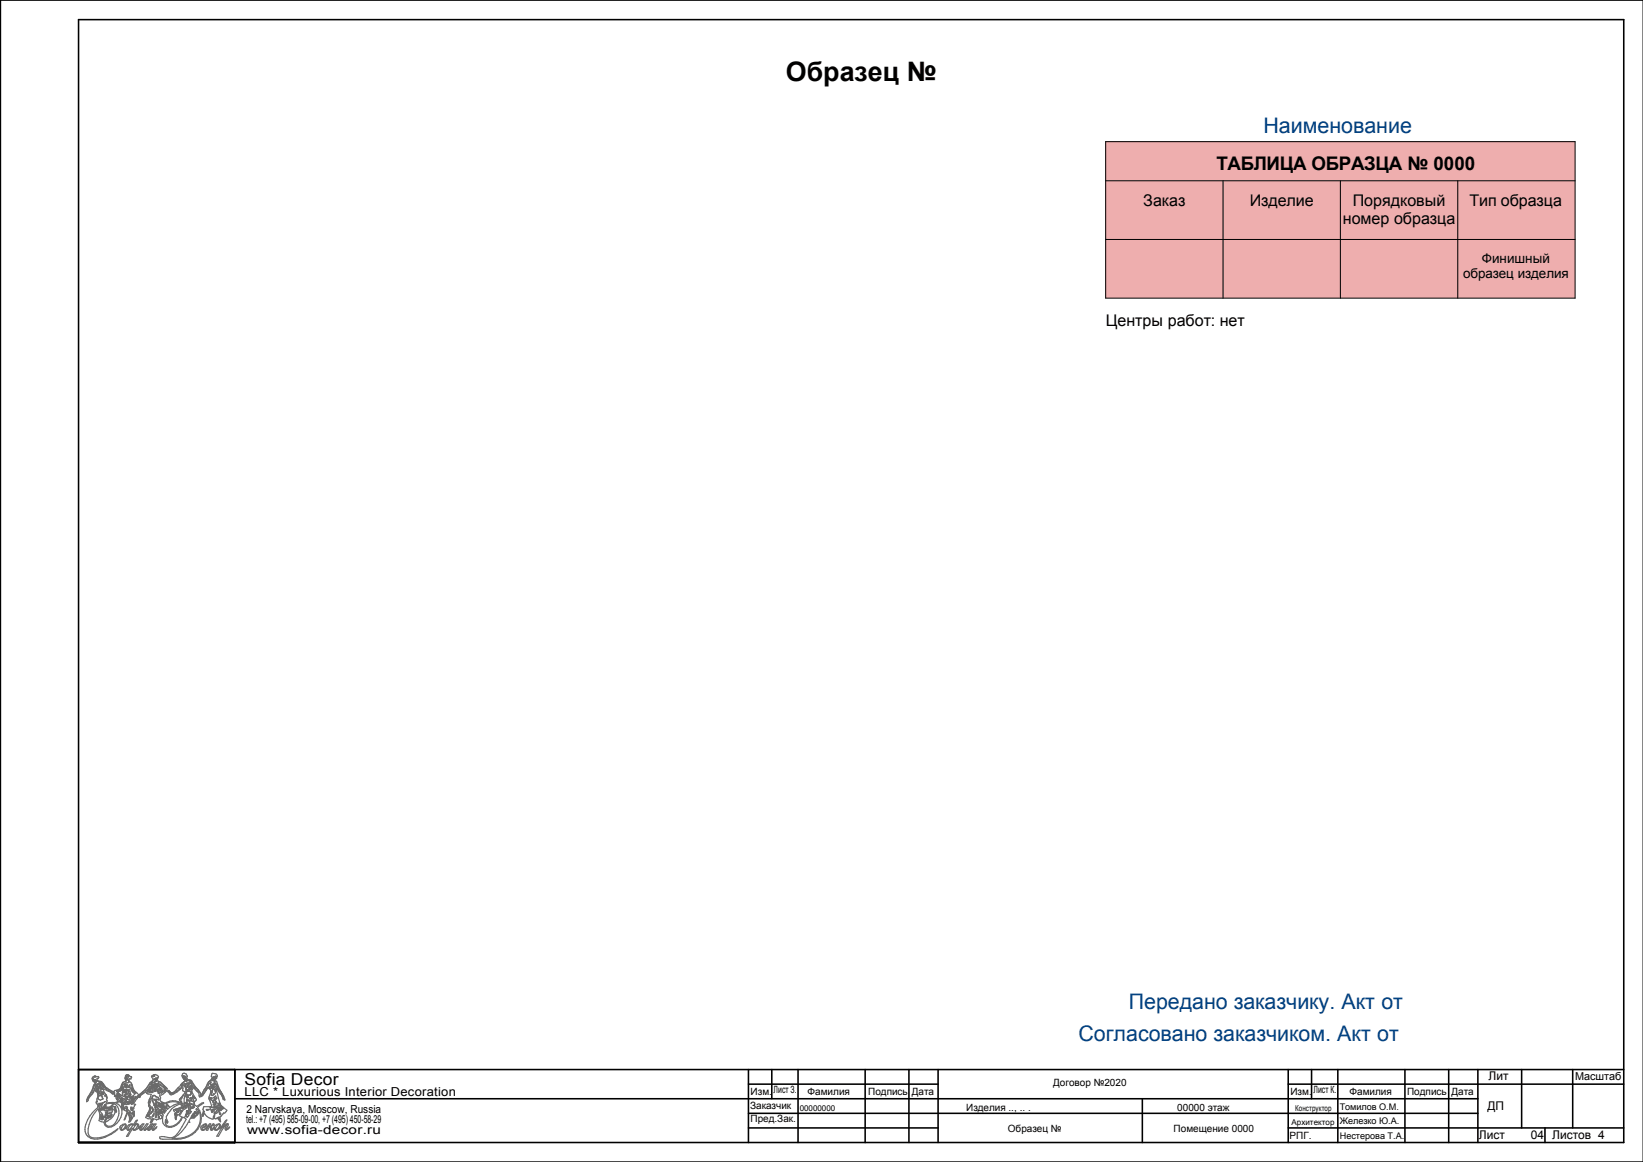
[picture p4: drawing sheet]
<svg xmlns="http://www.w3.org/2000/svg" width="420mm" height="297mm" viewBox="0 0 420 297" stroke-linecap="round" stroke-linejoin="round" font-family="sans-serif">
<g fill="none" stroke="#000" stroke-width=".4">
<path d="M20.1 5h395v287h-395zM420 0h-419.9v297h419.9M60 273.4v18.6M191.3 273.4v18.6M191.3 277.1h48.5M197.3 273.4v7.4M204 273.4v18.6M221.2 273.4v18.6M232.3 273.4v18.6M239.8 273.4v18.6M329.3 277.1h85.8M329.3 273.4v18.6"/>
<path d="M335.3 273.4v7.4M342 273.4v18.6M359.1 273.4v18.6M370.3 273.4v18.6M377.8 273.4v18.6M389 273.4v14.9M402 273.4v14.9M415.1 273.4h-395M60 280.8h317.8M191.3 288.3h48.5M292 280.8v11.2M329.3 288.3h85.8"/>
<path d="M377.8 284.6h-186.5M394.9 288.3v3.7"/>
</g>
<g fill="none" stroke="#6a6a6a" stroke-width=".3">
<path d="M23.7 275.7l.2 .1-.2 .1zM23.8 276.1l.6-.2v.4l-.2 .2zM24.2 275.2h-.3h.2l.1-.1a.8 .8 0 0 0-.6 .9 .8 .8 0 0 0 .9 .6l-.1 .3a2.19 2.19 0 0 0-.8 1.7l-1.1 1.8 1-1.4 .6-1.6 .3 .5a5.2 5.2 0 0 1-1.6 2.4l-.4 .6 .1-.5-.2 .3-.1 .9 .3-.3a2.19 2.19 0 0 1 1-1.6l.8-1.4 .1 .6 .5 .3 .1 .6-.3 1.8M24.2 275.2h.3l-.3-.1 .2-.1 .4 .3 .4-.2-.1 .6-.3-.1v.4l.3 .3a1.66 1.66 0 0 1 1.8 1.4l1.8 1.3h.4l1.7-.8-.9 .7 .6-.1M24.2 275.2l.2 .1M24.3 277.3h.5l.3-.3 .1 .2 .7 1.4-.2 .1-.5-.9v.2l-.5-.7 .6 1.5-.4 .2v-.7l-.1 .6-.3-1.2 .2 .7 .1-.3 .2 .2zM24.6 276.2l.9 .3a1.41 1.41 0 0 1-1.3 .7l.4-.5zM25.2 279.2l-.1 .1zM25.2 277l.2 .2v-.3h.1l.1-.1 .3 .5-.3-.3 .5 1.1-.2-.1 .1 .3 .3 .1-.1 .1zM25.2 279.1l.8 .2h.3l-.5-.2h.4l.3 .3h-.5l.5 .3-.1 .1-1-.3 .7 .4-.2-.1v.2h-.3l.6 .4-.1 .2 .3 .3-.7 .3-.7-.4 .2-.6 .4-.2-.4 .1-.1-.4 .3-.4zM25.8 276.8l.8 1.2-.2 .1zM28.2 279.1l-1.6-.7a1.2 1.2 0 0 0 .6 1.5l.1 .5-.3-.6-.3 .3 .3-.3 .2 .5"/>
<path d="M28.2 279.1l-1-.7-1.4-1.9 .5 .6a4.7 4.7 0 0 0 2.4 1.9l.5 .3M28.2 279.1l.6 .4 .4-.2M28.2 279.1l.7 .6 .4-.4v.9l.4 .2 .1 .7 .5 .4-.8 .3-2.3 .1 .2-1.3-.2-.3M29.2 279.3h.1M29.4 280l.2-.1v.3l-.2-.1zM29.7 278.8l.1 .1M29.8 278.9l.7 .9-.5-.4a2.72 2.72 0 0 0 4.3 .9l-.7 .4-.4-.2 .7-.2M29.8 278.8l.4 .5M30 279.7h.1M30 279.7l.2 .5-.3-.3 .1 .5-.2-.3 .8 1.3 .5-.1-.8-1M30 279.6l-.1-.1 1.1 1.4M30.1 279.3l.8 .6"/>
<path d="M30.1 279.3a2.69 2.69 0 0 0 2.3 1l-.2-.3-.5 .1 .3-.5 .1 .2 .2-.2 .5 .4 .2-.1 .2 .2-.1 .2-.1-.1-.5 .2 1.4-.1M30.2 279.3l-.1-.2 1-.5 .3-.3 .1 .5-.2 .6 .1 .3-.1 .3-.4-.1M30.5 278.8v.1M31.1 277.4l.2 .4-.2 .1zM31.3 277.3l.4 .8-.2 .1-.2-.1zM31.4 278l.1 .1zM31.4 279l.2 .3h-.3zM31.6 278.5l.3 .8-.3-.1zM31.7 278.7v.1M31.8 277.2l.2 .7-.2-.1zM31.9 278.6h.3v-.2l.2 .4 .1-.4 .5 1.2h-.6v-.4l-.4-.6 .4 .8-.3-.1zM32 277.2h.3v.4l.2-.4-.2 .9z"/>
<path d="M32.1 275.1l.3 .1zM32.2 275.6l-.2-.1 .1-.1h.4l-.2 .1 .1 .2 .3-.1-.6 .4 .1-.4M32.4 274.7h.3l.1 .6zM32.7 274.7l-.6 .2-.2 .7 .2 .4 .2 .1-.5 .4 .5-.2 .4-.5 .3 .9-1 .1-.6 .4-.1-.1 .2-.5-.7 1.5 .2-.2a.44 .44 0 0 1-.2 .7l.1 .1-.5 .2M32.7 278.5l.2 .6zM32.7 274.7l.9 .6-.1 .5-.3-.1-.2 .2 .1 .5a1.93 1.93 0 0 1 .9 1.8l1.4 1.6a3.9 3.9 0 0 0 2-1.6l1-1.5 .5-.4M33.1 279.5l.2 .3zM33.1 277.3l-.2 .5 .2 .1-.4 .1zM33.4 278.1l.4 .9 .7 .6-1 .7-.3-1.9zM33.5 277.1l.4 .9a1.45 1.45 0 0 0 .9 1.4h-.4l-.6-.6-.3-.8zM38.2 277.1h.2l-.1 .6-.6 1h-.4l-.7 .7-.4 .1-.4 .6-.1-.2 1.5-1.3zM38.4 278.1l-.2 .7-.6 .3z"/>
<path d="M38.4 277.7l-.6 1zM38.6 276.8l.3 .4 .1 .4 .1 1.6-.4 .1 .2-2-.1 .2zM38.8 277.5l-.5 1.8-.2-.1zM38.8 276.6h.1M38.8 276.6l.1 .1M38.9 276.6v.1M38.9 276.3l-.3 .3h.2M38.9 276.3l.5-.6 .3 .1 .1-.3h.4l-.2 .3 .1 .2h-.6l.6 .4h-.4M38.9 275l.4-.2v.3l.3-.1-.4 .2v-.3l-.4 .2zM39 277.6h.1M39.2 277.3l.4-.2-.2 .3 1 1.3 .3 .8-.3-.1-.1-.8v.3h-.2l-.2-.7-.2-.1 .1 .3-.9-1.4 .5 2 .1-.5 .1 .4-.1 .1 .3-.1-.6-1.6M39.3 274.8l.4-.2 .8 .5-.6 1.1 .6 .2 .1 .6h.3l.7 .6 .3 .1 .4 .7"/>
<path d="M39.4 274.8l.1-.1-.8 .4 .4 .7-.2 .5M39.6 277.1l.1 .4zM39.7 276.4l-.2 .2h.2M39.7 276.4l-.4 .3-.4-.1M39.7 276.4v.2M39.8 277.3l-.1-.3 .2-.1v.5l.1-.2 .3 .6v-.9a1.78 1.78 0 0 0 1.2 1.5l-.8-.8v-.4l.9 .6 .7 .8h-.4l.3 .1-.3 .5-.2-.4-.1 .1-.8-.6M39.8 277.3l.3 .7v-.3M40.1 277.7v.1M40.1 277.8l1.1 1.7 .3-.3-.9-1h.2M40.8 278.2v.1M40.8 276.5l2 1.9zM42.3 278.4l1.3 1.1 .1-.1-.6-.7 .8 .7a3.5 3.5 0 0 0 2.7-1.9h-.2l.3-.4 .1 .4v-.2l-.1-.5-.7 .8 1.3-1.5a1.09 1.09 0 0 1-.4-1.8l.7 .2 .3 .6-.1 .6 .3 .3-.3 .3-.1-.4-.1 .5v-.5l-.7 .8 .7 .4 .2-.1-.1-.2 .3 .1a.59 .59 0 0 0 .3-.8l-.1-.1a.83 .83 0 0 1 1 .6l2.1 2.8v.4l.3-.1 .5-.9-.3 1-.6 .1 .1 .3 .8-.8 .7-1.1-.1 .2"/>
<path d="M44 279.4l.6-.3 1.2-1.3-.4 .4a2.18 2.18 0 0 1-1.4 1.2zM45.9 278.2l-.2 .2zM46.8 278.3l-.1 .5 .6 .2-.6 1.1M46.8 278.3v-.6a6.6 6.6 0 0 1-3.2 2.1l-1.1-1-.7 .7-.6 .4h-.4a1.2 1.2 0 0 1 .1 1.3l.2 .3 1.2 .4a3.4 3.4 0 0 1 3.7-.1h.5l-.4-.3-.2-.5 .8-.9M46.8 278.3h.1M46.9 275.4l.3 .2-.1 .2zM46.9 275.3l.3 .3M46.9 275.3l-.2-.1 .1-.3 .4 .1-.2 .2 .1 .1 .3-.2 .1 .7h-.4h.2l.1-.2h-.2M47.5 279.8l.4-.1zM47.7 279.3l-.3 .3-.1 .4 .2 .1-.3 .2-.1 1.5h.8l-.1-.7M47.7 279.3l-.2 .1 .2-.3-.2-.2 1-.1 .4 .5v-.4l.1 .2-.3 .8h-.8l.2 .3-.3-.2 .4 .6-.4-.4v.4l-.1-.1 .3 .5-.2 .1M47.9 277.5l.2 .2-.2 .3z"/>
<path d="M48.3 277l-.2 .2M48.7 276.1l1 1.6 .2 .3-.2 .1 .4-.1 .9 1.2-.6-.4a4.6 4.6 0 0 1-1.7-2.7zM48.7 276.1h.1M48.7 276.9h.1M48.7 276.9v-.3l-.2 .5v-.2l-.2 .1M48.8 276.9l.1 .6-.2 .1-.2 .9 .2-.8-.1-.2-.2 .5-.1-.2v.7l-.3 .2-.1-.2-.2 .2-.1-.8-.1 .7v-.9l-.2 .2-.1-.2 .2-.4-.2-.1 .8 .3 .3-.5M48.8 277.7l.2 .7-.3 .1zM52.7 278.5l.4-.6-.3-.2-.7 1 .6-.8a3.3 3.3 0 0 1 1.4-2.1l.1-.5a.69 .69 0 0 1 .1-1l1 .3a.86 .86 0 0 1-.5 1.3v.2l.6 .4 1.2 2.8M53.2 277.9l.5 .1-.1-.3 .4-.1-.1 .2h.3l-.2 .2 .5-.3-.3 .4-.5 .1zM53.8 276.6l.2-.1-.3 .2zM54 277.6l.2-.2 .2 .2h.4l-.5 .6 .1 .1 .5-.4-.6 .6h.2l-.3 .1v.4h-.2M54 279h.1"/>
<path d="M54.3 277.2h.1M54.2 277.2l-.3 .3M54.3 277.2h.6l.2-.3v.2h.2l.1 .2-.3 .3 .2 .5-.5 .5 .3 .1-.1 .2 .3 .1-.5 .6h-.3l.2 .2-.5 .2-.2-.1-.1-.4 .3-.2-.2-.3M54.4 275.4l.2 .6-.1-.2-.3 .4h.4v-.2l.3 .5v.1l-.1-.2 .1 .5-.9 .3h-.2v-.3l-.4 .1-.1 .4-.3-.1 .1-.2v.2a1.29 1.29 0 0 1 .9-1.2zM54.6 275.2l.3 .2 .1-.3h.3l-.3 .1 .2 .2 .1-.1v.3l-.2-.1-.2 .3-.2-.2zM55.6 277.5l.3 1 .7 .8 .7 1.6-.2-.4-.1 .2a2.52 2.52 0 0 0-1.1-1.8zM56.6 279.3l.6 .9 .3 1-.3-.4-.1 .2-.5-1.1-1.2-1.7v.7l.9 3.2-.2-.3-.1 .3-.3-.2 .1 .6M24.7 281.6v.5l.3 .2v.8a7.4 7.4 0 0 0-3.2 6.2 2.64 2.64 0 0 0 3.2 1.8 8.6 8.6 0 0 0 5.2-2.6 8.1 8.1 0 0 1-6.9 2.2l-.4-.3a4.9 4.9 0 0 1 .6-4.8l1.5-2.2a3.5 3.5 0 0 1 .3 3l1.2 .4a1.54 1.54 0 0 0 1.1 1.3 1.54 1.54 0 0 0 1.6-.4 4.7 4.7 0 0 0 2-3M24.7 281.6h.2M24.9 281.6l-.2 .1v-.1M25.3 282l1.6-.5-.7 .6-.7 .2 .6-.1-1 .7 .2-.5 .3 .1-.3-.3 .3-.1zM25.4 283.1l.7-.4-.1 .6-.6 .1z"/>
<path d="M25.8 285.4v-.6v.9l.3 .5-.4-.1 .1-.7M26 285l.5 1.1-.2-.1zM26.1 282.2l.1 .1zM26.7 283.7h.1M26.8 282.3l-.4 .8 .1 .2h-.4l.2-.1zM26.9 283.2l-1.4 .4 1.2 .1M26.9 283.2h.6l-.3 .2 .8-.3-.5 .7h-.5l.4 .1-.2 .4-.3-.1 .2 .2-.5 1.2-1.3-1.9 .1-.3 .1 .3h1.2M27.1 285.9l.2 .1-.5 .8v-.5zM27.2 285.2l.2-.2 .1 .2zM27.2 280.3h.1M27.2 283.1h.1M27.2 283.1l-.2-.7a2.7 2.7 0 0 1 2.1-.3l-1 .8-1.2 .3"/>
<path d="M27.2 283.1l-.3-.1 .1-.8-.2 .5 .1 .5M27.3 284.5l1.2 .3-.6 .7-1 .2 .2-.7 .4-.1-.3-.1zM27.3 285.8l.1-.1a1.48 1.48 0 0 0 1.2-.8 1.17 1.17 0 0 1-1.3 .9zM27.5 284.9v.2M27.5 285.3l.5-.1-.2 .2-.3 .1 .3-.1zM27.5 284.9l.2 .2-.2 .1M27.6 283.9h1.2l-.3 .6v-.2l-.8 .2-.3-.1zM28.1 283.5h.1M28.1 283.5l-.3 .1 .5-.1M28.1 283.3l.3-.1-.1 .3zM28.3 283.5h.1M28.5 282.8l.8-.7a2.88 2.88 0 0 1 .6 4.1 2.13 2.13 0 0 1-2.4 1.6l-.6-.5-.1-.3 .3-.3a3.7 3.7 0 0 0 2.3-2.6l-.1-.3 .3 .5 .2-.3-.4-1.2z"/>
<path d="M28.5 283l.1 .3M28.5 283h.1M28.5 284.4h.1M28.5 283l.4 .7-.3-.4M28.6 283.3l-.2-.3-.3 .4M28.6 283.3l-.3 .2M29.3 283l.2 .1 .2 1-.5-.7 .2-.1zM29.9 280.8l.3 .2-.1 .2zM30.4 280.3l.5 .6M30.4 280.3h-.1M30.8 281.7l.3 .3-.1 .8a1.58 1.58 0 0 0 1.5 1.3l-.8 2.1 .9-1.7a2.08 2.08 0 0 1 .3 2.3l.3-.1 .6-.9-.3-1.1 .2-.2 .3 .9 .4-.3-.1-1-.5-.2M30.8 281.7l-.3-.1-.9 .3a2.42 2.42 0 0 1 1.6 2.8"/>
<path d="M30.8 281.6l.3-.1 .3 .4 1 .4-.7-.2 .1 .2h-.2zM31 280.9l-.1 .1M31 280.9h.1M31.1 280.7l1.2 .6 .1 .1h-.4l.5 .3v-.2l.2 .1 1.3-.8-.8 1.1-.5 .2-.3-.2 .8-.3a1.57 1.57 0 0 1-1.9-.5l-.3-.1 .4-.1zM31.2 281.5l.8 .3 .2 .3zM31.3 281.8l.3 .5zM31.3 282.4l.3 .2-.1 .6 .5 .1-.2 .2-.5-.4zM31.4 287.7l.6-.3a1.1 1.1 0 0 1-.9 1.3v-.5zM31.8 283.5h.1M32 280.4l.6 .2-.2 .1 .2 .1-.5-.1 .2-.1zM32.1 282.8l.5 .2v.3l-.4-.2zM32.2 283.3l.4 .1-.1 .6z"/>
<path d="M32.6 282.3a2.57 2.57 0 0 0 1.7-1.3l-.6 .5 1.1-1.3-.1 .6v-.2a2.5 2.5 0 0 1-2.1 1.7zM32.8 283.7l.5 .4v.2h-.2l.2 .2-.6-.1zM32.8 284.5l.3 .1 .5 .9-.2 .3h.2l-.3 .6zM33.1 287.8l.3-.3 .4-.1a1.4 1.4 0 0 1-1.1 1.4zM33.4 283h.4l.1 .4-.3 .3h-.1l.2-.1-.3-.2h.3l-.3-.1 .3-.1zM33.8 284.4l.4-.2v.8zM33.9 280.3h.1M34 287.6l-.2-.3a1.71 1.71 0 0 0-1.5 .9l-.3 .2 .3-.8-.1-.2a1.31 1.31 0 0 0-1.6 .7h.1l.1 .7 .3 .1 1.3-.7 .1 .4 .3 .3 .7-.4-1.2 2 .4-.1 1.2-2 .1 .4a1.39 1.39 0 0 0 1.6-.5l.5-.5-.3 .5 .1 .6h.2l.7-.5 .2 .5 .7-.4 .4 .4 .8-.6M34 287.6h.1M34 287.6l.1-.2a1.57 1.57 0 0 1 1-1.1l-.7 1.3 .6-.4a.71 .71 0 0 1 .3 1.1l1-.9 .5-.1-.8 1.5a2.1 2.1 0 0 0 1.5-1.5h.4l-.9 1.5 1-.8h.2v.3l-.3 .2v.2h.3l.6-.5-.5-.3a.53 .53 0 0 1 .4-.6 .53 .53 0 0 1 .6 .3l.2-.3h.4l-.8 1.4 1-.7a1.28 1.28 0 0 1-1.1 .9l-.1-.6M34.1 281.7l-.1 .2 .2-.1-.6 .5zM35.1 287.3h-.2a1.34 1.34 0 0 0-.7 1.4l.1 .1a1.23 1.23 0 0 0 .8-1.5"/>
<path d="M35.2 280l.3-.1 .3 .2-.4 .3zM37.9 285.3v.1M37.9 285.1v.2zM37.9 285.1l.3-.1 .5-.9-.1 .6 .3-.5v-1.2l.2 .5a2.3 2.3 0 0 1 .2 1.8v-.6l-.4 .8-1-.1 .1-.2-.1 .2M38.2 282.3l.2 .2-.3 .1zM38.3 281.6l-.2 .3-.1-.1 .1-.5-.2 .6 .4 1.4-.2 .8 .5-1.3v.6M38.3 281.6l.1 .4v-1.1l-.3 .3v-.1l.5-1.4-.9-.1-.4-.5a1.88 1.88 0 0 0-1.5 1.3l-.2 .1-.5-.3v.5l-1.1 1.4 .7 .3-.3 .1-.3 .6 .1 .3-.4 .5M38.6 283.4l-.8 1.8 .1-.1M38.8 287.5h.4l-.1 .4-.3 .1h-.2zM38.9 288.3h.1M38.9 286.1l.2-.2-.6 1zM38.9 280.4l.2-.4h.3l.4 .3 .7 .2h-.2l.4 .4-.4 .1"/>
<path d="M38.9 280.4h.1M38.9 280.4l.2 .4-.3-.2-.1 .2 .3 .7 .3 .4-.1 .2h.8l-.2-.7 .3 .2-.1-.2-.7-.2 .1-.2h.8M39.4 282.3h.7l.2 .3-.5-.2 .3 .2-.4 .1-.3-.1zM39.7 283.4h.1l-.1 .2zM39.8 283.4l-.2-.5h.5h-.2l.8 .7-.4 .9M39.8 283.4l-.1 .2 .1 .7-.1 1.3h.2l.2-.7-.1-.5M40 284.4l-.1-.5 .3-.3 .1 .9M40.2 281h.1M40.2 281.7l.5 .2-.1 .1zM40.3 281h-.1M40.3 281l.2 .2M40.4 282.5l.9 .3-.3 .3-.6-.3 .2-.1z"/>
<path d="M40.4 282l.2 .3 .8 .4-.6-.1zM40.6 284.3l-.2 .6 .1 .8h.2v-.2M40.6 284.3l.5 .2zM40.7 284.3l.1-.5 .3 .1 .6 .9-.6-.6 .6 .9-.3 .5-.2-.5h-.2l-.4-.6 .1 1M40.7 285.5h.1M41.2 282l.3-.1 .7 .1-.5 .3zM41.4 281.9h.1M41.5 282.5v.1M41.6 282.4l-.9-.4 .2 .4 .6 .3-.2-.2 .2-.1v.2M41.6 282.4h.1M41.7 282.4l-.2 .1M41.8 282.6l.9 .8-.3-.6 .2 .1-.2-.5 .3 .3v-.3l.6 .7-.5 .4-1.1-.5 .8 .8-.2 .2-.4-.1 .2 .2-.3-.1 .4 .3-.2 .2-1.1-.9h.7l-.3-.3 .6 .4-.7-.4 .3-.3 .2 .1-.2-.2 .4-.1z"/>
<path d="M41.9 283l.1 .1zM42.3 286.2l.4 .8zM42.5 282.1a3.3 3.3 0 0 1 3.3-.1l-2.4 1zM44 283.3l1.3-.8 .8-.3 .4 .6-2.2 1 .6 .8 .4 .2v.1l-.3-.2 .2 .3-.3 .5-.1-.8h-.2l.4 1.5a1.24 1.24 0 0 1 .6-1.3l.9 .6a3.1 3.1 0 0 1-3.8 2.2l-.4-.4v-.8l.4 .6 .2-.4a1.78 1.78 0 0 1 .5-2.6zM44.7 283.6l1.2-.3-.8 .5zM44.8 283.6h-.1M45.3 284l1.3-1-.1 .3 .1-.1 .2 .6-.6 .9-.4 .1 .7-.7-.3-.1 .1-.2-.6 .3-.1 .2 .1-.2-.4 .2 .1-.2h-.2zM45.4 284v.1M46.1 281.4l.3 .1v.2zM46.3 282.1h.5l-.1 .5zM46.7 280.1l.2-.2-.5 1h-.4zM46.9 282.8v.2l.1-.4 .3 .5 .1 .3-.4 .2z"/>
<path d="M47 282.1h1l-.2 .1 .1 .5-.4-.3 .3 .5-.1 .2-.2 .1-.1-.5-.1 .1 .1-.1-.3 .1 .2-.3h-.2zM47.6 285v.1M47.7 283.9l.2-.1 .4 1.2-.5 .4 .1 .1-.5-.2 .3-.4-.3 .1 .1-.3 .2 .2v-.3l.1 .3 .1-.1-.3-.6 .2 .3zM48 281.1l.3 .2-.5 .1v-.3M48 281.1h-.2M48.2 282.2l.1 .6-.2-.2 .2 .3-.1 .4 .2 .5h-.2l.2 .8M48.2 282.2h.1M48.2 282.2l.1-.1 1 .3 .3 .3-.1-.1v.2l-.3 .1 .3-.1 .2 .3h-.4l-.1 .2-.8-1.1 .6 1h-.2M48.3 281.4h.6l.3 .2-.4-.4 .5-.5 .2 .5v1.1l-1.1-.4zM48.4 284.6h.1M48.6 280.6l.2-.1-.1 .3 .4-.3v.2l-.6 .2zM48.6 283.2h.2z"/>
<path d="M48.7 285.8a1.98 1.98 0 0 0 2-1.5l.1-.5a5 5 0 0 1-4.3 7.1l-2.4 .1a8.7 8.7 0 0 0 4-4.2h.4l-.2-.3zM48.7 283.2h-.2l.2 .3-.1 .5 .2 .2-.1-.2 .2 .1-.4 .5M49.1 285.1l.1 .4-.4 .1zM49.2 284.9l.3 .7-.2 .1zM49.3 280l.1 .6h-.3zM49.3 280.5h.1M49.4 284.6l.4 .9h-.2zM49.6 280.2l.3 .5-.2-.1v.1zM49.7 284.1v.3l.5 .4-.2-.7 .4 .5 .1-.2 .1 .1-.7 .8a1 1 0 0 1-.2-1.2zM50.3 283.3l.4 .5-.1 .6-.5-.9zM50.5 283.1a5 5 0 0 1-3.3 7.8l-2 .3h-3.6l-.6-.1-.2-.5 1.2-.1a2.81 2.81 0 0 0 3.9-1.6l1.7-2.8-.5-.4 .1-.2-.2 .2-.3-.1a3.6 3.6 0 0 1-4.1 2.4 1.93 1.93 0 0 1-1-2.4l-1.6 .7-.7-.3-.7 1-.2-.1 .2-.3v-.6l-.8-.1-.6-.3 .8-1.4-.5 1 .4 .1M51.4 287.9l.6-.5 .4-.1 .4 .1v.4l-1.1 .6v.3l.2 .1 .8-.5 .8-1h.4l-.3 .6 1-.7 .1 .4-.3-.2-.5 .5 .2 .4v.5l.3-.3a1.4 1.4 0 0 1 1.9-1.1v.5l-.3 .5a3.1 3.1 0 0 0 1.5-1.8l.5-.3-1 1.9 1.1-1 .3 .3-.6 1.2 .9-.7-.4 .6-.6 .2-.2-.4 .6-1.1a5.7 5.7 0 0 0-2.2 3.1h-.5l1.9-3.2a3 3 0 0 1-2.4 1.6l-.1-.7a.82 .82 0 0 1-.9 .8l-.1-.9h-.3l-.4 .9h-.3l.5-1.2-.3 .4a1.27 1.27 0 0 1-1.5 .7l-.2-.6z"/>
<path d="M52.1 287.7l.5-.3-.3 .5-.6 .3zM52.1 284.1h.2l-.4 1zM52.7 283.6h.8l-.6 .2zM53.6 280.5l.5 .2 1.1-.6-.5 1.1 .3-.2-.3 .2-1-.2-.2-.2 .5 .1-.1-.3zM53.7 283h1.2l-.2-.3 .4-.4 .4 1-1.3 1.1 .1-.3-.2 .2-.1-.4 .9-.5-.9 .3zM54.2 281.2v.1M54.4 281.5l.7-.2-.1 .7zM54.5 282.2l.6-.1 .2-.5-.1 .6zM54.8 284.9v.6l-.3 .1zM54.8 284.2h.2l-.1 .4-.2-.1zM54.9 283.1l.3-.1-.1 .2zM54.9 282.9h.2"/>
<path d="M54.9 282.8v.1M55.1 282.8h-.2M55.1 282.8v.1M55.4 280.4l-.1 .3h.1l-.4 .3zM55.4 283.7l.2 .7-.6 .3zM55.4 287.8l.4-.4 .3 .1a1.03 1.03 0 0 1-1 1.2zM55.7 283.1l.3 1-.1 .1zM55.7 285.6h.4l.1 .8zM55.8 282.5h.1M56 282.4v-.3l.2 .2 .1-.2a3.5 3.5 0 0 0 1.7 1.7l-.6 .7h-.3l-.8 .9v1.3l-.8-1a.59 .59 0 0 1-.9 .2 2.15 2.15 0 0 1-2.3-1.3l-.4 .7-.2-.3 .4-1.1-.2-.4 .2-.6h2.1l-.8-2.2 .4-1.4v-.7l-.6-.6-.7 1a1.82 1.82 0 0 1-1.5 1.4l-.1-1-1.9-1.9 .3 .7-.3 .4 .1 .5 1.1 1.9-.5 .7v.7l.6 .4 1.3-.8 .4-.2 .1 .1-1.6 1.2M56 282.4h.1M56 282.4h.2v1.5l-.5-1 .1-.4"/>
<path d="M56.1 284.4l.4 .3h-.2v.2zM56.4 283l.4 .5-.3 .1-.1 .3zM56.4 282.5l.8 .7-.2 .2-.2-.3-.4-.3z"/>
</g>
<path d="M20.9 254h136.2v7.1h-136.2z" fill-rule="evenodd" fill="#fff"/>
<path d="M282.6 36.2h120v40h-120z" fill-rule="evenodd" fill="#eeaeae"/>
<path d="M282.6 36.2h120v40h-120zM282.6 46.2h120M312.6 46.2v30M342.6 46.2v30M372.6 46.2v30M282.6 61.2h120" fill="none" stroke="#000" stroke-width=".26"/>
<text font-size="6.9" x="200.9" y="20.7">Образец №</text>
<g font-size="5.5" fill="#004080">
<text x="323" y="34">Наименование</text>
<text x="288.6" y="258">Передано заказчику. Акт от</text>
<text x="275.7" y="266">Согласовано заказчиком. Акт от</text>
</g>
<text font-size="4.8" x="310.9" y="43.4">ТАБЛИЦА ОБРАЗЦА № 0000</text>
<text font-size="4.2" x="62.5" y="277.3">Sofia Decor</text>
<g font-size="4.1">
<text x="292.3" y="52.6">Заказ</text>
<text x="319.5" y="52.6">Изделие</text>
<text x="345.8" y="52.6">Порядковый</text>
<text x="375.7" y="52.6">Тип образца</text>
<text x="343.3" y="57.3">номер образца</text>
<text x="282.6" y="83.2">Центры работ: нет</text>
</g>
<g font-size="3.4">
<text x="374" y="71">образец изделия</text>
<text x="378.8" y="67.1">Финишный</text>
</g>
<g font-size="3.2">
<text x="62.5" y="280.2">LLC * Luxurious Interior Decoration</text>
<text x="63.2" y="289.8">www.sofia-decor.ru</text>
</g>
<g font-size="3.1">
<text x="380.5" y="276">Лит</text>
<text x="380.2" y="283.6">ДП</text>
<text x="378" y="291.1">Лист</text>
<text x="391.3" y="291.1">04</text>
<text x="396.8" y="291.1">Листов 4</text>
</g>
<g font-size="2.8">
<text x="402.6" y="276.1">Масштаб</text>
<text x="62.9" y="286.9">tel.: +7 (495) 585-09-00, +7 (495) 450-58-29</text>
<text x="63" y="284.4">2 Narvskaya, Moscow, Russia</text>
</g>
<g font-size="2.6">
<text x="191.9" y="280">Изм.</text>
<text x="197.8" y="279.5">Лист З.</text>
<text x="206.4" y="280">Фамилия</text>
<text x="221.9" y="280">Подпись</text>
<text x="233.1" y="280">Дата</text>
<text x="269.2" y="277.7">Договор №2020</text>
<text x="329.9" y="280">Изм.</text>
<text x="335.8" y="279.5">Лист К.</text>
<text x="345" y="280">Фамилия</text>
<text x="359.7" y="280">Подпись</text>
<text x="371.1" y="280">Дата</text>
<text x="191.8" y="283.4">Заказчик</text>
<text x="191.9" y="286.8">Пред.Зак.</text>
<text x="247" y="283.9">Изделия .., .. .</text>
<text x="301" y="283.9">00000 этаж</text>
<text x="257.7" y="289.4">Образец №</text>
<text x="300" y="289.4">Помещение 0000</text>
<text x="329.6" y="291.1">РПГ.</text>
</g>
<g font-size="2.3">
<text x="342.5" y="287.2">Железко Ю.А.</text>
<text x="342.5" y="283.7">Томилов О.М.</text>
<text x="342.5" y="291.2">Нестерова Т.А.</text>
</g>
<g font-size="2.1">
<text x="204.4" y="283.9">00000000</text>
<text x="330.1" y="287.5">Архитектор</text>
<text x="331.1" y="283.8">Конструктор</text>
</g>
<text font-size="1.4" fill="#fff" x="0" y="297">GSPublisherVersion 0.31.100.100</text>
</svg>
